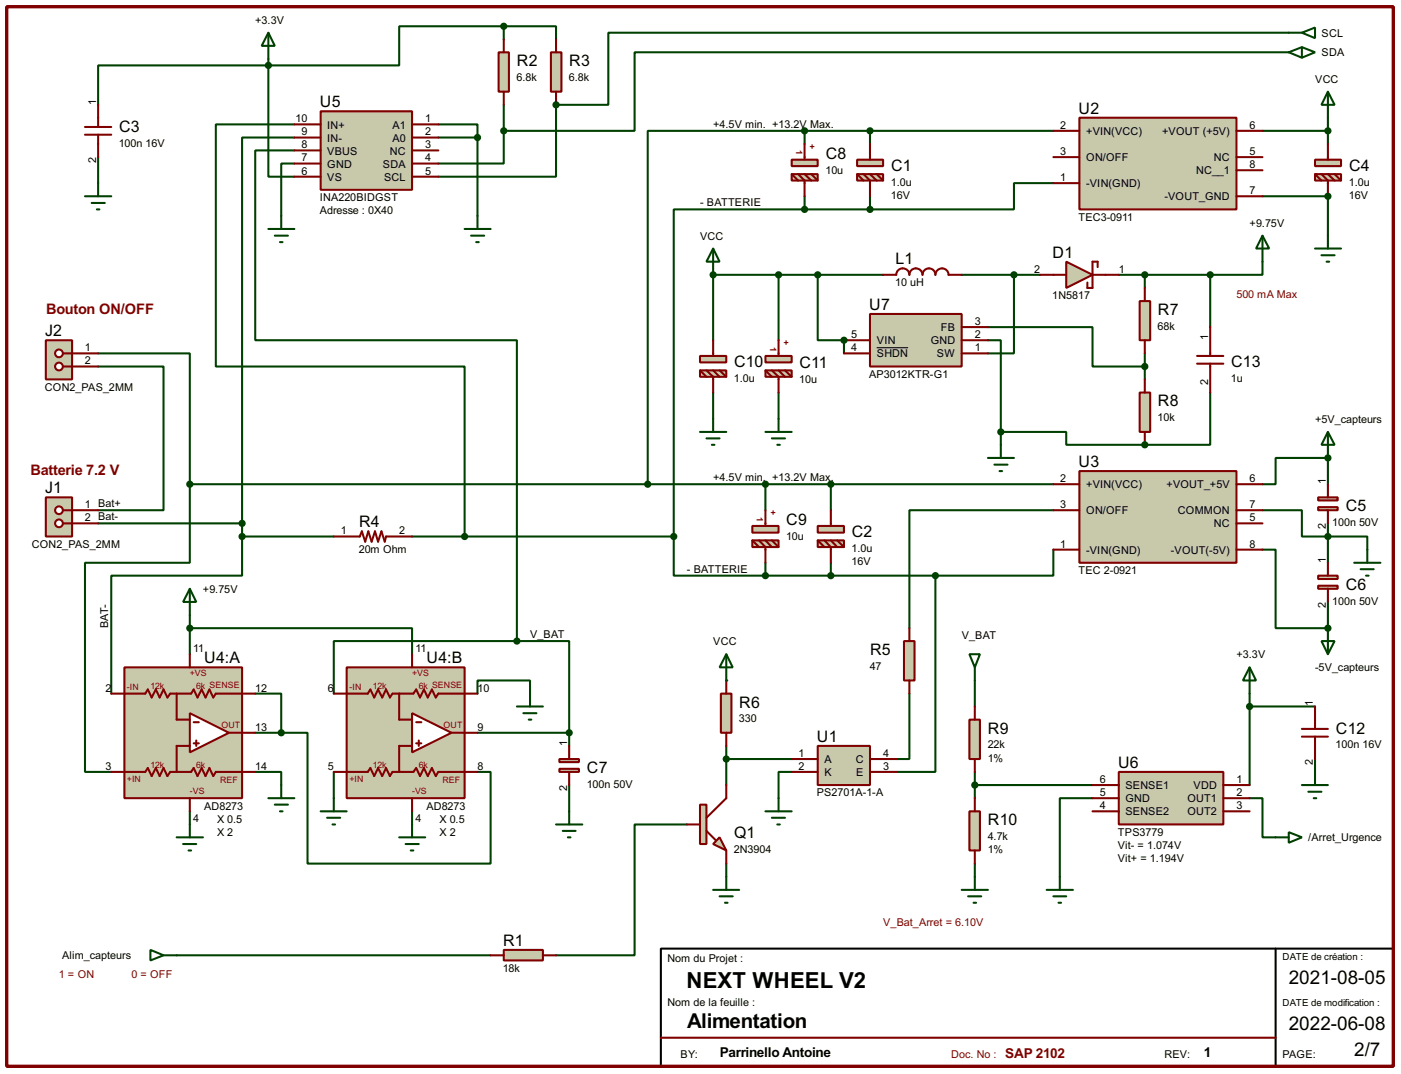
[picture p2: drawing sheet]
<svg xmlns="http://www.w3.org/2000/svg" width="272mm" height="208mm" viewBox="0 0 272 208" stroke-linecap="round" stroke-linejoin="round" font-family="sans-serif">
<g fill="none" stroke="#004000" stroke-width=".4">
<path d="M52.1 12.7v21.6h5.1M52.1 11.5v1.2M97.8 5.1h10.2v2.6M97.8 5.1h-20.3v7.6h-25.4M97.8 5.1v2.6M57.2 24.2h-15.3v47h48.3v33M57.2 26.7h-10.2v74.9h-27.9M108 20.4v13.9h-22.9M204.5 35.6h-7.6v5.1h-28v-2.6M204.5 25.4h-35.6v2.6M19.1 71.2h12.7v27.9h-12.7M80 104.2h50.8"/>
<path d="M153.7 149.9h-2.5v5.1M34.3 185.5h61"/>
</g>
<circle cx="108" cy="20.4" r=".2" fill="#004000"/>
<path d="M52.1 12.7h-33v7.7M250.2 6.4h-132.1v14h-10.1M250.2 10.2h-127v15.2h-25.4M19.1 30.5v5.1M85.1 24.2h7.6v2.5M85.1 26.7h7.6M92.7 26.7v15.2M97.8 25.4v6.4h-12.7M97.8 20.4v5M257.8 38.1v7.7" fill="none" stroke="#004000" stroke-width=".4"/>
<circle cx="257.8" cy="38.1" r=".2" fill="#004000"/>
<g fill="none" stroke="#004000" stroke-width=".4">
<path d="M57.2 31.8h-2.6v10.1M57.2 29.2h-7.6v36.9h50.8v58.4M156.2 25.4h-30.4v68.6h22.8v5.1M156.2 25.4h12.7M156.2 25.4v2.6M156.2 38.1v2.6M245.1 38.1h12.7M156.2 40.7h-25.4v71.1h17.8v-2.5M156.2 40.7h12.7M36.9 119.4v7.6M257.8 104.2h7.7v2.5M257.8 101.6v7.7"/>
<path d="M36.9 122h43.1v5M49.6 134.7h5v7.6M92.7 134.7v-2.6h10.2v2.6M100.4 124.5h-35.6v10.2M100.4 124.5h10.1v17.8M176.6 134.7v12.7h-2.6M36.9 157.5v2.6M49.6 149.9h5v2.5M49.6 142.3h5M54.6 142.3h5.1v25.4h35.6v-17.8h-2.6M64.8 149.9v5.1M80 157.5v2.6"/>
<path d="M92.7 142.3h17.8M110.5 142.3v2.5M110.5 152.4v5.1M133.4 160.1h-10.2v25.4h-15.2M141 167.7v2.5"/>
</g>
<circle cx="141" cy="132.1" r=".2" fill="#004000"/>
<path d="M217.2 53.4h5.1v2.5M138.5 76.2v5.1M191.8 66.1h2.5v20.3M191.8 63.5h20.3v7.7h10.2M222.3 68.6v5.1M141 147.4h12.7M141 144.8v7.6" fill="none" stroke="#004000" stroke-width=".4"/>
<circle cx="138.5" cy="53.4" r=".2" fill="#004000"/>
<g fill="none" stroke="#004000" stroke-width=".4">
<path d="M151.2 53.4v12.7M202 53.4h-5.1v15.2h-5.1M222.3 53.4h12.7M235 53.4v10.1M245.1 50.8v2.6h-10.1M19.1 68.6h17.8v25.4M138.5 66.1v-12.7h20.3v12.7h5.1M151.2 76.2v5.1M36.9 94v15.3h-20.4v40.6h5.1M36.9 94h88.9M194.3 83.9h12.7v2.5h15.3M47 104.2v7.6h-25.4v22.9"/>
<path d="M47 104.2h17.8M47 101.6v2.6M189.3 132.1v5.1M242.6 134.7v17.7M242.6 137.2h12.7M189.3 149.9v5.1M189.3 152.4h22.8M212.1 155h-6.3v15.2M242.6 155h2.5v7.6h2.6M255.3 147.4v2.5M189.3 167.7v2.5"/>
</g>
<circle cx="222.3" cy="86.4" r=".2" fill="#004000"/>
<path d="M245.1 25.4h12.7M257.8 22.9v5.1M235 76.2v10.2h-12.7M148.6 94h55.9M161.3 94v5.1M204.5 99.1h-27.9v22.9M245.1 99.1h7.7v5.1h5M257.8 88.9v5.1M148.6 111.8h33M161.3 109.3v2.5M181.6 111.8v38.1h-7.6M204.5 106.7v5.1h-22.9" fill="none" stroke="#004000" stroke-width=".4"/>
<circle cx="257.8" cy="88.9" r=".2" fill="#004000"/>
<path d="M257.8 88.9h-10.1v5.1h-2.6M257.8 116.9v5.1" fill="none" stroke="#004000" stroke-width=".4"/>
<circle cx="257.8" cy="122" r=".2" fill="#004000"/>
<path d="M158.8 53.4h12.7M186.7 53.4h10.2M245.1 106.7h2.6v15.3h10.1" fill="none" stroke="#004000" stroke-width=".4"/>
<circle cx="163.9" cy="66.1" r=".2" fill="#004000"/>
<path d="M163.9 66.1v2.5M262.9 109.3h5.1M264.2 110.5h2.5M265.2 111.8h.5M265.5 106.7v2.6M256.6 124.5h2.5l-1.3 2.5zM257.8 122v5" fill="none" stroke="#004000" stroke-width=".4"/>
<path d="M8.9 96.6h5.1v7.6h-5.1z" fill="#c8c8aa" stroke="#800000" stroke-width=".4"/>
<path d="M12.2 99.1h1.8" fill="none" stroke="#800000" stroke-width=".4"/>
<circle cx="11.4" cy="99.1" r=".75" fill="#feffff" stroke="#800000" stroke-width=".4"/>
<path d="M12.2 101.6h1.8" fill="none" stroke="#800000" stroke-width=".4"/>
<circle cx="11.4" cy="101.6" r=".75" fill="#feffff" stroke="#800000" stroke-width=".4"/>
<path d="M14 99.1h5.1M14 101.6h5.1" fill="none" stroke="#800000" stroke-width=".4"/>
<path d="M255.3 48.3h5.1M256.6 49.6h2.5M257.6 50.8h.5M257.8 45.8v2.5" fill="none" stroke="#004000" stroke-width=".4"/>
<path d="M158.8 144.8h10.1v7.6h-10.1z" fill-rule="evenodd" fill="#c8c8aa" stroke="#800000" stroke-width=".4"/>
<path d="M153.7 147.4h5.1M153.7 149.9h5.1M168.9 147.4h5.1M168.9 149.9h5.1" fill="none" stroke="#800000" stroke-width=".4"/>
<path d="M97.8 184.4h7.6v2.1h-7.6z" fill="#c8c8aa" stroke="#800000" stroke-width=".4"/>
<path d="M95.3 185.5h2.5M105.4 185.5h2.6" fill="none" stroke="#800000" stroke-width=".4"/>
<path d="M148.6 157.5h5.1M149.9 158.8h2.5M151.2 155v2.5M150.9 160.1h.5M29.2 184.4l2.6 1.1-2.6 1zM31.8 185.5h2.5" fill="none" stroke="#004000" stroke-width=".4"/>
<g fill="#c8c8aa" stroke="#800000" stroke-width=".4">
<path d="M166.4 31h5.1v1.3h-5.1z"/>
<path d="M166.4 33.8h5.1v1.3h-5.1z"/>
</g>
<path d="M166.4 33.8l1.3 1.3M167.7 33.8l1.2 1.3v3M168.9 28v3M168.9 33.8l1.3 1.3M170.2 33.8l1.3 1.3" fill="none" stroke="#800000" stroke-width=".4"/>
<g fill="#c8c8aa" stroke="#800000" stroke-width=".4">
<path d="M158.8 102.1h5.1v1.3h-5.1z"/>
<path d="M158.8 104.9h5.1v1.3h-5.1z"/>
</g>
<path d="M161.3 99.1v3M64.8 104.2h5.1l.4-1 .6 2 .6-2 .7 2 .6-2 .6 2 .7-2 .6 2 .3-1h5M158.8 104.9l1.3 1.3M160.1 104.9l1.2 1.3v3.1M161.3 104.9l1.3 1.3M162.6 104.9l1.3 1.3" fill="none" stroke="#800000" stroke-width=".4"/>
<g fill="#004000" stroke="#004000" stroke-width=".4">
<circle cx="130.8" cy="104.2" r=".5"/>
<circle cx="47" cy="101.6" r=".5"/>
<circle cx="90.2" cy="104.2" r=".5"/>
</g>
<path d="M252.8 9.2l2.5 1-2.5 1zM252.8 9.2l-2.6 1 2.6 1" fill="none" stroke="#004000" stroke-width=".4"/>
<path d="M8.9 66.1h5.1v7.6h-5.1z" fill="#c8c8aa" stroke="#800000" stroke-width=".4"/>
<path d="M12.2 68.6h1.8" fill="none" stroke="#800000" stroke-width=".4"/>
<circle cx="11.4" cy="68.6" r=".75" fill="#feffff" stroke="#800000" stroke-width=".4"/>
<path d="M12.2 71.2h1.8" fill="none" stroke="#800000" stroke-width=".4"/>
<circle cx="11.4" cy="71.2" r=".75" fill="#feffff" stroke="#800000" stroke-width=".4"/>
<path d="M14 68.6h5.1M14 71.2h5.1" fill="none" stroke="#800000" stroke-width=".4"/>
<circle cx="125.7" cy="94" r=".5" fill="#004000" stroke="#004000" stroke-width=".4"/>
<path d="M62.3 21.6h17.7v15.3h-17.7z" fill-rule="evenodd" fill="#c8c8aa" stroke="#800000" stroke-width=".4"/>
<path d="M57.2 24.2h5.1M57.2 26.7h5.1M57.2 29.2h5.1M57.2 31.8h5.1M57.2 34.3h5.1M80 24.2h5.1M80 26.7h5.1M80 29.2h5.1M80 31.8h5.1M80 34.3h5.1" fill="none" stroke="#800000" stroke-width=".4"/>
<path d="M52.1 6.4l1.3 2.5h-2.6zM52.1 6.4v5.1" fill="none" stroke="#004000" stroke-width=".4"/>
<path d="M96.8 10.2h2v7.6h-2z" fill="#c8c8aa" stroke="#800000" stroke-width=".4"/>
<path d="M97.8 7.7v2.5M97.8 17.8v2.6" fill="none" stroke="#800000" stroke-width=".4"/>
<path d="M107 10.2h2v7.6h-2z" fill="#c8c8aa" stroke="#800000" stroke-width=".4"/>
<path d="M108 7.7v2.5M108 17.8v2.6" fill="none" stroke="#800000" stroke-width=".4"/>
<g fill="#004000" stroke="#004000" stroke-width=".4">
<circle cx="52.1" cy="12.7" r=".5"/>
<circle cx="97.8" cy="5.1" r=".5"/>
</g>
<path d="M209.6 22.9h30.5v17.8h-30.5z" fill-rule="evenodd" fill="#c8c8aa" stroke="#800000" stroke-width=".4"/>
<path d="M16.5 26.2h5.1M16.5 24.7h5.1M19.1 20.4v4.3M19.1 26.2v4.3M204.5 25.4h5.1M204.5 35.6h5.1M204.5 30.5h5.1M240.1 25.4h5M240.1 38.1h5M240.1 30.5h5M240.1 33.1h5" fill="none" stroke="#800000" stroke-width=".4"/>
<g fill="#004000" stroke="#004000" stroke-width=".4">
<circle cx="168.9" cy="25.4" r=".5"/>
<circle cx="168.9" cy="40.7" r=".5"/>
<circle cx="107.9" cy="20.4" r=".5"/>
<circle cx="97.8" cy="25.4" r=".5"/>
<circle cx="92.7" cy="26.7" r=".5"/>
</g>
<path d="M250.2 6.4h2.6M252.8 6.4l2.5-1v2zM16.5 38.1h5.1M17.8 39.4h2.6M19.1 35.6v2.5M18.8 40.7h.5M90.2 44.5h5.1M91.5 45.8h2.5M92.5 47h.5M92.7 41.9v2.6" fill="none" stroke="#004000" stroke-width=".4"/>
<g fill="#c8c8aa" stroke="#800000" stroke-width=".4">
<path d="M255.3 31h5.1v1.3h-5.1z"/>
<path d="M255.3 33.8h5.1v1.3h-5.1z"/>
</g>
<path d="M255.3 33.8l1.3 1.3M256.6 33.8l1.2 1.3v3M257.8 28v3M257.8 33.8l1.3 1.3M259.1 33.8l1.3 1.3" fill="none" stroke="#800000" stroke-width=".4"/>
<circle cx="257.8" cy="38.1" r=".5" fill="#004000" stroke="#004000" stroke-width=".4"/>
<path d="M52.1 44.5h5.1M53.4 45.8h2.5M54.4 47h.5M54.6 41.9v2.6" fill="none" stroke="#004000" stroke-width=".4"/>
<path d="M24.2 129.6h22.8v25.4h-22.8z" fill="#c8c8aa" stroke="#800000" stroke-width=".4"/>
<path d="M36.9 138.5l7.6 3.8-7.6 3.8z" fill="#fff" stroke="#800000" stroke-width=".4"/>
<path d="M21.6 134.7h6.6l.5-.8 .8 1.5 .8-1.5 .7 1.5 .8-1.5 .7 1.5 .6-.7h4l.5-.8 .8 1.5 .8-1.5 .7 1.5 .8-1.5 .7 1.5 .5-.7h7.7M34.3 134.7v5h2.6M36.9 127v2.6M21.6 149.9h6.6l.5-.8 .8 1.6 .8-1.6 .7 1.6 .8-1.6 .7 1.6 .6-.8h4l.5-.8 .8 1.6 .8-1.6 .7 1.6 .8-1.6 .7 1.6 .5-.8h7.7M36.9 144.8h-2.6v5.1M36.9 155v2.5M37.6 144.3h1M37.6 140.2h1M38.1 143.8v1M44.5 142.3h5.1" fill="none" stroke="#800000" stroke-width=".4"/>
<path d="M52.1 155h5.1M53.4 156.2h2.5M54.4 157.5h.5M54.6 152.4v2.6M34.3 162.6h5.1M35.6 163.9h2.5M36.6 165.1h.5M36.9 160.1v2.5" fill="none" stroke="#004000" stroke-width=".4"/>
<path d="M67.3 129.6h22.9v25.4h-22.9z" fill="#c8c8aa" stroke="#800000" stroke-width=".4"/>
<path d="M80 138.5l7.7 3.8-7.7 3.8z" fill="#fff" stroke="#800000" stroke-width=".4"/>
<path d="M64.8 134.7h6.6l.5-.8 .8 1.5 .7-1.5 .8 1.5 .8-1.5 .7 1.5 .5-.7h4.1l.5-.8 .8 1.5 .7-1.5 .8 1.5 .8-1.5 .7 1.5 .5-.7h7.6M77.5 134.7v5h2.5M80 127v2.6M64.8 149.9h6.6l.5-.8 .8 1.6 .7-1.6 .8 1.6 .8-1.6 .7 1.6 .5-.8h4.1l.5-.8 .8 1.6 .7-1.6 .8 1.6 .8-1.6 .7 1.6 .5-.8h7.6M80 144.8h-2.5v5.1M80 155v2.5M80.8 144.3h1M80.8 140.2h1M81.3 143.8v1M87.7 142.3h5" fill="none" stroke="#800000" stroke-width=".4"/>
<g fill="none" stroke="#004000" stroke-width=".4">
<path d="M36.9 114.3l1.2 2.6h-2.5zM36.9 114.3v5.1M100.4 137.2h5M101.6 138.5h2.6M102.7 139.7h.5M102.9 134.7v2.5M62.3 157.5h5M63.5 158.8h2.6M64.8 155v2.5M64.6 160.1h.5M77.5 162.6h5.1M78.8 163.9h2.5"/>
<path d="M79.8 165.1h.5M80 160.1v2.5"/>
</g>
<g fill="#004000" stroke="#004000" stroke-width=".4">
<circle cx="36.8" cy="122" r=".5"/>
<circle cx="54.6" cy="142.3" r=".5"/>
<circle cx="100.3" cy="124.5" r=".5"/>
</g>
<g fill="#c8c8aa" stroke="#800000" stroke-width=".4">
<path d="M255.9 96.6h3.8v.6h-3.8z"/>
<path d="M255.9 98.5h3.8v.6h-3.8z"/>
</g>
<path d="M257.8 94v2.6M257.8 99.1v2.5" fill="none" stroke="#800000" stroke-width=".4"/>
<circle cx="257.8" cy="104.2" r=".5" fill="#004000" stroke="#004000" stroke-width=".4"/>
<g fill="#c8c8aa" stroke="#800000" stroke-width=".4">
<path d="M255.9 111.8h3.8v.6h-3.8z"/>
<path d="M255.9 113.7h3.8v.6h-3.8z"/>
</g>
<path d="M257.8 109.3v2.5M257.8 114.3v2.6" fill="none" stroke="#800000" stroke-width=".4"/>
<g fill="#c8c8aa" stroke="#800000" stroke-width=".4">
<path d="M108.6 147.4h3.8v.6h-3.8z"/>
<path d="M108.6 149.3h3.8v.6h-3.8z"/>
</g>
<path d="M110.5 144.8v2.6M110.5 149.9v2.5" fill="none" stroke="#800000" stroke-width=".4"/>
<circle cx="110.5" cy="142.3" r=".5" fill="#004000" stroke="#004000" stroke-width=".4"/>
<path d="M110.5 157.5v2.6M108 160.1h5.1M109.3 161.3h2.5M110.3 162.6h.5" fill="none" stroke="#004000" stroke-width=".4"/>
<g fill="#c8c8aa" stroke="#800000" stroke-width=".4">
<path d="M153.7 31h5.1v1.3h-5.1z"/>
<path d="M153.7 33.8h5.1v1.3h-5.1z"/>
</g>
<path d="M153.7 33.8l1.3 1.3M155 33.8l1.2 1.3v3M156.2 28v3M156.2 33.8l1.3 1.3M157.5 33.8l1.3 1.3" fill="none" stroke="#800000" stroke-width=".4"/>
<g fill="#004000" stroke="#004000" stroke-width=".4">
<circle cx="156.2" cy="25.4" r=".5"/>
<circle cx="156.2" cy="40.7" r=".5"/>
</g>
<g fill="#c8c8aa" stroke="#800000" stroke-width=".4">
<path d="M146.1 102.1h5.1v1.3h-5.1z"/>
<path d="M146.1 104.9h5.1v1.3h-5.1z"/>
</g>
<path d="M148.6 99.1v3M146.1 104.9l1.3 1.3M147.4 104.9l1.2 1.3v3.1M148.6 104.9l1.3 1.3M149.9 104.9l1.3 1.3" fill="none" stroke="#800000" stroke-width=".4"/>
<g fill="#004000" stroke="#004000" stroke-width=".4">
<circle cx="148.6" cy="94" r=".5"/>
<circle cx="148.6" cy="111.8" r=".5"/>
</g>
<path d="M175.5 124.5h2.1v7.6h-2.1z" fill="#c8c8aa" stroke="#800000" stroke-width=".4"/>
<path d="M176.6 122v2.5M176.6 132.1v2.6" fill="none" stroke="#800000" stroke-width=".4"/>
<path d="M139.7 162.6l1.3 2.5-2.5-1.2z" fill="#c8c8aa" stroke="#800000" stroke-width=".4"/>
<path d="M135.9 156.2h1.3v7.7h-1.3z" fill="#c8c8aa" stroke="#800000" stroke-width=".4"/>
<path d="M141 152.4v2.6l-3.8 3.8M133.4 160.1h2.5M137.2 161.3l1.8 1.8M141 165.1v2.6" fill="none" stroke="#800000" stroke-width=".4"/>
<path d="M138.5 172.8h5M139.7 174h2.6M140.8 175.3h.5M141 170.2v2.6" fill="none" stroke="#004000" stroke-width=".4"/>
<path d="M140 134.7h2v7.6h-2z" fill="#c8c8aa" stroke="#800000" stroke-width=".4"/>
<path d="M141 132.1v2.6M141 142.3v2.5M128.3 201.5h119.4" fill="none" stroke="#800000" stroke-width=".4"/>
<path d="M141 127l1.3 2.6h-2.6zM141 127v5.1" fill="none" stroke="#004000" stroke-width=".4"/>
<circle cx="141" cy="147.4" r=".5" fill="#004000" stroke="#004000" stroke-width=".4"/>
<path d="M128.3 184.2h142.2v22.8h-142.2zM247.7 184.2v22.8" fill="none" stroke="#000" stroke-width=".4"/>
<path d="M1.3 1.3h269.2v205.7h-269.2z" fill="none" stroke="#800000" stroke-width=".65"/>
<path d="M168.9 61h17.8v10.2h-17.8z" fill-rule="evenodd" fill="#c8c8aa" stroke="#800000" stroke-width=".4"/>
<path d="M204.5 53.4h2.5M212.1 53.4h2.6M213.1 51.9v-1.1h-1v5.1h-1v-1M163.9 68.6h5M163.9 66.1h5M186.7 68.6h5.1M186.7 66.1h5.1M186.7 63.5h5.1" fill="none" stroke="#800000" stroke-width=".4"/>
<path d="M170.2 67.5h6.1" fill="none" stroke="#000" stroke-width=".19"/>
<path d="M138.5 48.3l1.2 2.5h-2.5zM138.5 48.3v5.1" fill="none" stroke="#004000" stroke-width=".4"/>
<path d="M207 50.8l5.1 2.6-5.1 2.5z" fill="#c8c8aa" stroke="#800000" stroke-width=".4"/>
<path d="M202 53.4h2.5M214.7 53.4h2.5" fill="none" stroke="#800000" stroke-width=".4"/>
<path d="M191.8 88.9h5.1M193.1 90.2h2.5M194.1 91.5h.5M194.3 86.4v2.5" fill="none" stroke="#004000" stroke-width=".4"/>
<path d="M221.3 58.5h2v7.6h-2z" fill="#c8c8aa" stroke="#800000" stroke-width=".4"/>
<path d="M222.3 55.9v2.6M222.3 66.1v2.5" fill="none" stroke="#800000" stroke-width=".4"/>
<path d="M221.3 76.2h2v7.7h-2z" fill="#c8c8aa" stroke="#800000" stroke-width=".4"/>
<path d="M222.3 73.7v2.5M222.3 83.9v2.5" fill="none" stroke="#800000" stroke-width=".4"/>
<g fill="#004000" stroke="#004000" stroke-width=".4">
<circle cx="194.3" cy="83.9" r=".5"/>
<circle cx="222.2" cy="71.2" r=".5"/>
<circle cx="222.2" cy="53.4" r=".5"/>
</g>
<path d="M245.1 45.8l1.3 2.5h-2.5zM245.1 45.8v5" fill="none" stroke="#004000" stroke-width=".4"/>
<g fill="#c8c8aa" stroke="#800000" stroke-width=".4">
<path d="M135.9 69.1h5.1v1.3h-5.1z"/>
<path d="M135.9 71.9h5.1v1.3h-5.1z"/>
</g>
<path d="M135.9 71.9l1.3 1.3M137.2 71.9l1.3 1.3v3M138.5 66.1v3M138.5 71.9l1.2 1.3M139.7 71.9l1.3 1.3" fill="none" stroke="#800000" stroke-width=".4"/>
<path d="M135.9 83.9h5.1M137.2 85.1h2.5M138.2 86.4h.5M138.5 81.3v2.6M242.6 129.6l1.3 2.5h-2.6zM242.6 129.6v5.1" fill="none" stroke="#004000" stroke-width=".4"/>
<circle cx="138.4" cy="53.4" r=".5" fill="#004000" stroke="#004000" stroke-width=".4"/>
<path d="M188.2 139.7h2.1v7.7h-2.1z" fill="#c8c8aa" stroke="#800000" stroke-width=".4"/>
<path d="M189.3 137.2v2.5M189.3 147.4v2.5" fill="none" stroke="#800000" stroke-width=".4"/>
<path d="M188.2 157.5h2.1v7.6h-2.1z" fill="#c8c8aa" stroke="#800000" stroke-width=".4"/>
<path d="M189.3 155v2.5M189.3 165.1v2.6" fill="none" stroke="#800000" stroke-width=".4"/>
<path d="M186.7 172.8h5.1M188 174h2.5M189 175.3h.5M189.3 170.2v2.6" fill="none" stroke="#004000" stroke-width=".4"/>
<g fill="#004000" stroke="#004000" stroke-width=".4">
<circle cx="36.8" cy="94" r=".5"/>
<circle cx="47" cy="104.2" r=".5"/>
</g>
<g fill="#c8c8aa" stroke="#800000" stroke-width=".4">
<path d="M148.6 69.1h5.1v1.3h-5.1z"/>
<path d="M148.6 71.9h5.1v1.3h-5.1z"/>
</g>
<path d="M148.6 71.9l1.3 1.3M149.9 71.9l1.3 1.3v3M151.2 66.1v3M151.2 71.9l1.2 1.3M152.4 71.9l1.3 1.3M255.3 137.2v4.3M252.8 143h5M252.8 141.5h5M255.3 143v4.4" fill="none" stroke="#800000" stroke-width=".4"/>
<circle cx="151.1" cy="53.4" r=".5" fill="#004000" stroke="#004000" stroke-width=".4"/>
<path d="M148.6 83.9h5.1M149.9 85.1h2.5M150.9 86.4h.5M151.2 81.3v2.6M188.2 127h2.1l-1 2.6zM189.3 129.6v2.5M252.8 152.4h5M254 153.7h2.6M255.1 155h.5M255.3 149.9v2.5" fill="none" stroke="#004000" stroke-width=".4"/>
<path d="M217.2 149.9h20.3v10.2h-20.3z" fill-rule="evenodd" fill="#c8c8aa" stroke="#800000" stroke-width=".4"/>
<path d="M232.4 69.1h5.1M232.4 70.6h5.1M235 63.5v5.6M235 70.6v5.6M212.1 152.4h5.1M212.1 155h5.1M212.1 157.5h5.1M237.5 152.4h5.1M237.5 155h5.1M237.5 157.5h5.1" fill="none" stroke="#800000" stroke-width=".4"/>
<g fill="#004000" stroke="#004000" stroke-width=".4">
<circle cx="242.6" cy="137.2" r=".5"/>
<circle cx="189.2" cy="152.4" r=".5"/>
<circle cx="158.7" cy="53.4" r=".5"/>
<circle cx="196.8" cy="53.4" r=".5"/>
<circle cx="234.9" cy="53.4" r=".5"/>
<circle cx="222.2" cy="86.4" r=".5"/>
<circle cx="257.8" cy="25.4" r=".5"/>
<circle cx="161.3" cy="111.8" r=".5"/>
</g>
<path d="M257.8 17.8l1.3 2.6h-2.5zM257.8 17.8v5.1M257.8 83.9l1.3 2.5h-2.5zM257.8 83.9v5M203.2 172.8h5.1M204.5 174h2.5M205.5 175.3h.5M205.8 170.2v2.6M247.7 162.6h2.5M250.2 161.6l2.6 1-2.6 1z" fill="none" stroke="#004000" stroke-width=".4"/>
<path d="M209.6 91.5h30.5v17.8h-30.5z" fill-rule="evenodd" fill="#c8c8aa" stroke="#800000" stroke-width=".4"/>
<path d="M171.5 53.4h2.5a1.28 1.28 0 0 1 1.3-1.3 1.28 1.28 0 0 1 1.3 1.3 1.28 1.28 0 0 1 1.2-1.3 1.28 1.28 0 0 1 1.3 1.3 1.25 1.25 0 0 1 1.3-1.3 1.25 1.25 0 0 1 1.2 1.3 1.28 1.28 0 0 1 1.3-1.3 1.28 1.28 0 0 1 1.3 1.3h2.5M204.5 94h5.1M204.5 99.1h5.1M240.1 94h5M240.1 99.1h5M204.5 106.7h5.1M240.1 106.7h5M240.1 101.6h5" fill="none" stroke="#800000" stroke-width=".4"/>
<g fill="#004000" stroke="#004000" stroke-width=".4">
<circle cx="161.3" cy="94" r=".5"/>
<circle cx="181.6" cy="111.8" r=".5"/>
<circle cx="257.8" cy="88.9" r=".5"/>
<circle cx="257.8" cy="122" r=".5"/>
<circle cx="163.8" cy="66.1" r=".5"/>
</g>
<text font-size="4.8" x="133.3" y="191.7">NEXT WHEEL V2</text>
<text font-size="4.5" x="133.4" y="199.6">Alimentation</text>
<g font-size="4.1">
<text x="250.2" y="191.1">2021-08-05</text>
<text x="250.2" y="199.9">2022-06-08</text>
<text x="262.9" y="205">2/7</text>
</g>
<g font-size="3.5">
<text x="100.4" y="12.8">R2</text>
<text x="110.5" y="12.8">R3</text>
<text x="62.1" y="20.8">U5</text>
<text x="209.4" y="22.1">U2</text>
<text x="23.1" y="25.5">C3</text>
<text x="160.3" y="30.9">C8</text>
<text x="173" y="33.2">C1</text>
<text x="261.9" y="33.2">C4</text>
<text x="173.9" y="51.3">L1</text>
<text x="204.4" y="50">D1</text>
<text x="8.8" y="65.3">J2</text>
<text x="168.8" y="60.2">U7</text>
<text x="224.8" y="61.2">R7</text>
<text x="142.5" y="71.3">C10</text>
<text x="155.2" y="71.5">C11</text>
<text x="239" y="71.3">C13</text>
<text x="224.8" y="78.9">R8</text>
<text x="8.8" y="95.8">J1</text>
<text x="209.4" y="90.7">U3</text>
<text x="152.7" y="102">C9</text>
<text x="261.3" y="99.3">C5</text>
<text x="69.7" y="102.4">R4</text>
<text x="165.4" y="104.3">C2</text>
<text x="261.3" y="114.5">C6</text>
<text x="39.7" y="128.8">U4:A</text>
<text x="82.8" y="128.8">U4:B</text>
<text x="168.9" y="127.2">R5</text>
<text x="143.5" y="137.4">R6</text>
<text x="191.8" y="142.4">R9</text>
<text x="259.4" y="142.4">C12</text>
<text x="158.6" y="144">U1</text>
<text x="217.1" y="149.1">U6</text>
<text x="114" y="150.1">C7</text>
<text x="191.8" y="160.2">R10</text>
<text x="142.5" y="162.8">Q1</text>
<text x="97.7" y="183.6">R1</text>
</g>
<g font-size="3.2" fill="#800000">
<text x="8.9" y="61">Bouton ON/OFF</text>
<text x="5.9" y="92.3">Batterie 7.2 V</text>
</g>
<g font-size="3">
<text x="139.7" y="205.2">Parrinello Antoine</text>
<text x="233.7" y="205.2">1</text>
</g>
<text font-size="3" fill="#800000" x="195.1" y="205.4">SAP 2102</text>
<g font-size="2.4">
<text x="49.6" y="4.6">+3.3V</text>
<text x="256.6" y="10.9">SDA</text>
<text x="256.6" y="7.1">SCL</text>
<text x="100.3" y="15.8">6.8k</text>
<text x="110.5" y="15.8">6.8k</text>
<text x="255.3" y="16.1">VCC</text>
<text x="18.7" y="20.4" transform="rotate(-90 18.7 20.4)">1</text>
<text x="57.4" y="23.7">10</text>
<text x="82.6" y="23.7">1</text>
<text x="23.1" y="28.5">100n 16V</text>
<text x="58.6" y="26.3">9</text>
<text x="58.6" y="28.8">8</text>
<text x="63.5" y="25">IN+</text>
<text x="63.5" y="27.5">IN-</text>
<text x="63.5" y="30">VBUS</text>
<text x="75.7" y="30">NC</text>
<text x="76.2" y="25">A1</text>
<text x="76.2" y="27.5">A0</text>
<text x="82.6" y="26.3">2</text>
<text x="82.6" y="28.8">3</text>
<text x="138.5" y="24.8">+4.5V min. +13.2V Max.</text>
<text x="205.9" y="25">2</text>
<text x="210.9" y="26.2">+VIN(VCC)</text>
<text x="225.6" y="26.2">+VOUT (+5V)</text>
<text x="242.6" y="25">6</text>
<text x="18.7" y="31.7" transform="rotate(-90 18.7 31.7)">2</text>
<text x="58.6" y="31.4">7</text>
<text x="58.6" y="33.9">6</text>
<text x="63.5" y="32.6">GND</text>
<text x="63.5" y="35.1">VS</text>
<text x="74.3" y="32.6">SDA</text>
<text x="74.6" y="35.1">SCL</text>
<text x="82.6" y="31.4">4</text>
<text x="82.6" y="33.9">5</text>
<text x="160.3" y="33.8">10u</text>
<text x="205.9" y="35.2">1</text>
<text x="205.9" y="30.1">3</text>
<text x="210.9" y="31.3">ON/OFF</text>
<text x="232.2" y="33.9">NC__1</text>
<text x="235.7" y="31.3">NC</text>
<text x="242.6" y="30.1">5</text>
<text x="242.6" y="32.6">8</text>
<text x="62.1" y="39.1">INA220BIDGST</text>
<text x="62.1" y="41.6">Adresse : 0X40</text>
<text x="135.9" y="40">- BATTERIE</text>
<text x="173" y="36.1">1.0u</text>
<text x="173" y="38.6">16V</text>
<text x="210.9" y="36.3">-VIN(GND)</text>
<text x="226.1" y="38.9">-VOUT_GND</text>
<text x="242.6" y="37.7">7</text>
<text x="261.9" y="36.1">1.0u</text>
<text x="261.9" y="38.6">16V</text>
<text x="135.9" y="46.6">VCC</text>
<text x="209.4" y="42.9">TEC3-0911</text>
<text x="242.6" y="44">+9.75V</text>
<text x="200.8" y="52.9">2</text>
<text x="217.2" y="52.9">1</text>
<text x="173.8" y="55.6">10 uH</text>
<text x="204.3" y="58.1">1N5817</text>
<text x="165.3" y="65.6">5</text>
<text x="182.7" y="64.3">FB</text>
<text x="189.3" y="65.6">2</text>
<text x="189.3" y="63.1">3</text>
<text x="224.8" y="64.1">68k</text>
<text x="16.5" y="68.2">1</text>
<text x="16.5" y="70.8">2</text>
<text x="165.3" y="68.2">4</text>
<text x="170.2" y="69.4">SHDN</text>
<text x="170.2" y="66.9">VIN</text>
<text x="180.7" y="66.9">GND</text>
<text x="181.9" y="69.4">SW</text>
<text x="189.3" y="68.2">1</text>
<text x="234.6" y="66.1" transform="rotate(-90 234.6 66.1)">1</text>
<text x="8.7" y="75.8">CON2_PAS_2MM</text>
<text x="142.5" y="74.2">1.0u</text>
<text x="155.2" y="74.4">10u</text>
<text x="168.7" y="73.4">AP3012KTR-G1</text>
<text x="234.6" y="74.8" transform="rotate(-90 234.6 74.8)">2</text>
<text x="239" y="74.2">1u</text>
<text x="224.8" y="81.8">10k</text>
<text x="255.3" y="82.1">+5V_capteurs</text>
<text x="138.5" y="93.4">+4.5V min. +13.2V Max.</text>
<text x="205.9" y="93.6">2</text>
<text x="210.9" y="94.8">+VIN(VCC)</text>
<text x="226.5" y="94.8">+VOUT_+5V</text>
<text x="242.6" y="93.6">6</text>
<text x="257.4" y="94" transform="rotate(-90 257.4 94)">1</text>
<text x="16.5" y="98.7">1 Bat+</text>
<text x="16.5" y="101.2">2 Bat-</text>
<text x="205.9" y="98.7">3</text>
<text x="210.9" y="99.9">ON/OFF</text>
<text x="228.7" y="99.9">COMMON</text>
<text x="242.6" y="98.7">7</text>
<text x="242.6" y="101.2">5</text>
<text x="6.2" y="106.4">CON2_PAS_2MM</text>
<text x="66.2" y="103.8">1</text>
<text x="69.7" y="107.4">20m Ohm</text>
<text x="77.5" y="103.8">2</text>
<text x="152.6" y="104.9">10u</text>
<text x="165.3" y="107.2">1.0u</text>
<text x="205.9" y="106.3">1</text>
<text x="210.9" y="107.5">-VIN(GND)</text>
<text x="227.3" y="107.5">-VOUT(-5V)</text>
<text x="235.7" y="102.4">NC</text>
<text x="242.6" y="106.3">8</text>
<text x="257.4" y="102.8" transform="rotate(-90 257.4 102.8)">2</text>
<text x="258.7" y="102.2">100n 50V</text>
<text x="133.4" y="111.2">- BATTERIE</text>
<text x="165.3" y="109.8">16V</text>
<text x="209.4" y="111.5">TEC 2-0921</text>
<text x="257.4" y="109.3" transform="rotate(-90 257.4 109.3)">1</text>
<text x="39.4" y="115.1">+9.75V</text>
<text x="257.4" y="118" transform="rotate(-90 257.4 118)">2</text>
<text x="258.7" y="117.4">100n 50V</text>
<text x="21" y="121.9" transform="rotate(-90 21 121.9)">BAT-</text>
<text x="102.9" y="123.9">V_BAT</text>
<text x="138.5" y="125.3">VCC</text>
<text x="186.7" y="124">V_BAT</text>
<text x="37.5" y="126.6">11</text>
<text x="80.7" y="126.6">11</text>
<text x="168.9" y="130.1">47</text>
<text x="240.1" y="127.8">+3.3V</text>
<text x="255.3" y="130.4">-5V_capteurs</text>
<text x="20.5" y="134.3">2</text>
<text x="49.6" y="134.3">12</text>
<text x="63.7" y="134.3">6</text>
<text x="92.7" y="134.3">10</text>
<text x="254.9" y="137.2" transform="rotate(-90 254.9 137.2)">1</text>
<text x="49.6" y="141.9">13</text>
<text x="92.7" y="141.9">9</text>
<text x="143.5" y="140.3">330</text>
<text x="20.5" y="149.5">3</text>
<text x="49.6" y="149.5">14</text>
<text x="63.7" y="149.5">5</text>
<text x="92.7" y="149.5">8</text>
<text x="110.1" y="144.8" transform="rotate(-90 110.1 144.8)">1</text>
<text x="155.1" y="147">1</text>
<text x="155.1" y="149.5">2</text>
<text x="160.1" y="148.2">A</text>
<text x="166.1" y="148.2">C</text>
<text x="171.5" y="147">4</text>
<text x="171.5" y="149.5">3</text>
<text x="191.8" y="145.3">22k</text>
<text x="191.8" y="147.9">1%</text>
<text x="254.9" y="148.5" transform="rotate(-90 254.9 148.5)">2</text>
<text x="259.3" y="145.3">100n 16V</text>
<text x="110.1" y="153.6" transform="rotate(-90 110.1 153.6)">2</text>
<text x="113.9" y="153">100n 50V</text>
<text x="158.6" y="154.6">PS2701A-1-A</text>
<text x="160.1" y="150.7">K</text>
<text x="166.2" y="150.7">E</text>
<text x="213.5" y="152">6</text>
<text x="213.5" y="154.6">5</text>
<text x="218.5" y="153.2">SENSE1</text>
<text x="218.5" y="155.8">GND</text>
<text x="230.5" y="155.8">OUT1</text>
<text x="231.7" y="153.2">VDD</text>
<text x="240.1" y="152">1</text>
<text x="240.1" y="154.6">2</text>
<text x="37.5" y="159.5">4</text>
<text x="39.6" y="157.2">AD8273</text>
<text x="42.1" y="159.7">X 0.5</text>
<text x="80.7" y="159.5">4</text>
<text x="82.8" y="157.2">AD8273</text>
<text x="85.3" y="159.7">X 0.5</text>
<text x="213.5" y="157.1">4</text>
<text x="218.5" y="158.3">SENSE2</text>
<text x="230.5" y="158.3">OUT2</text>
<text x="240.1" y="157.1">3</text>
<text x="42.1" y="162.3">X 2</text>
<text x="85.3" y="162.3">X 2</text>
<text x="142.5" y="165.7">2N3904</text>
<text x="191.8" y="163.1">4.7k</text>
<text x="191.8" y="165.7">1%</text>
<text x="217" y="162.3">TPS3779</text>
<text x="217" y="164.8">Vit- = 1.074V</text>
<text x="217" y="167.3">Vit+ = 1.194V</text>
<text x="254" y="163.4">/Arret_Urgence</text>
<text x="12.1" y="186.3">Alim_capteurs</text>
<text x="97.6" y="188.7">18k</text>
<text x="129.6" y="186.8">Nom du Projet :</text>
<text x="129.6" y="195.2">Nom de la feuille :</text>
<text x="132.1" y="205.4">BY:</text>
<text x="226.1" y="205.4">REV:</text>
<text x="249" y="205.4">PAGE:</text>
</g>
<g font-size="2.4" fill="#800000">
<text x="240.1" y="57.9">500 mA Max</text>
<text x="171.5" y="179.8">V_Bat_Arret = 6.10V</text>
<text x="11.5" y="190">1 = ON</text>
<text x="25.5" y="190">0 = OFF</text>
<text x="184.7" y="205.5">Doc. No :</text>
</g>
<g font-size="2.1">
<text x="249" y="186.4">DATE de création :</text>
<text x="249" y="195.3">DATE de modification :</text>
</g>
<g font-size="1.9" fill="#800000">
<text x="154.5" y="29.2" transform="rotate(90 154.5 29.2)">1</text>
<text x="157.1" y="28" transform="rotate(90 157.1 28)">+</text>
<text x="149.5" y="67.3" transform="rotate(90 149.5 67.3)">1</text>
<text x="152.1" y="66.1" transform="rotate(90 152.1 66.1)">+</text>
<text x="147" y="100.4" transform="rotate(90 147 100.4)">1</text>
<text x="149.5" y="99.1" transform="rotate(90 149.5 99.1)">+</text>
<text x="36.9" y="131.2">+VS</text>
<text x="80" y="131.2">+VS</text>
<text x="24.7" y="134">-IN</text>
<text x="29.2" y="133.8">12k</text>
<text x="38.1" y="133.8">6k SENSE</text>
<text x="67.9" y="134">-IN</text>
<text x="72.4" y="133.8">12k</text>
<text x="81.3" y="133.8">6k SENSE</text>
<text x="43" y="141.4">OUT</text>
<text x="86.1" y="141.4">OUT</text>
<text x="29.2" y="149">12k</text>
<text x="38.1" y="149">6k</text>
<text x="72.4" y="149">12k</text>
<text x="81.3" y="149">6k</text>
<text x="24.7" y="151.8">+IN</text>
<text x="36.9" y="154.1">-VS</text>
<text x="42.7" y="152.1">REF</text>
<text x="67.9" y="151.8">+IN</text>
<text x="80" y="154.1">-VS</text>
<text x="85.9" y="152.1">REF</text>
</g>
</svg>
